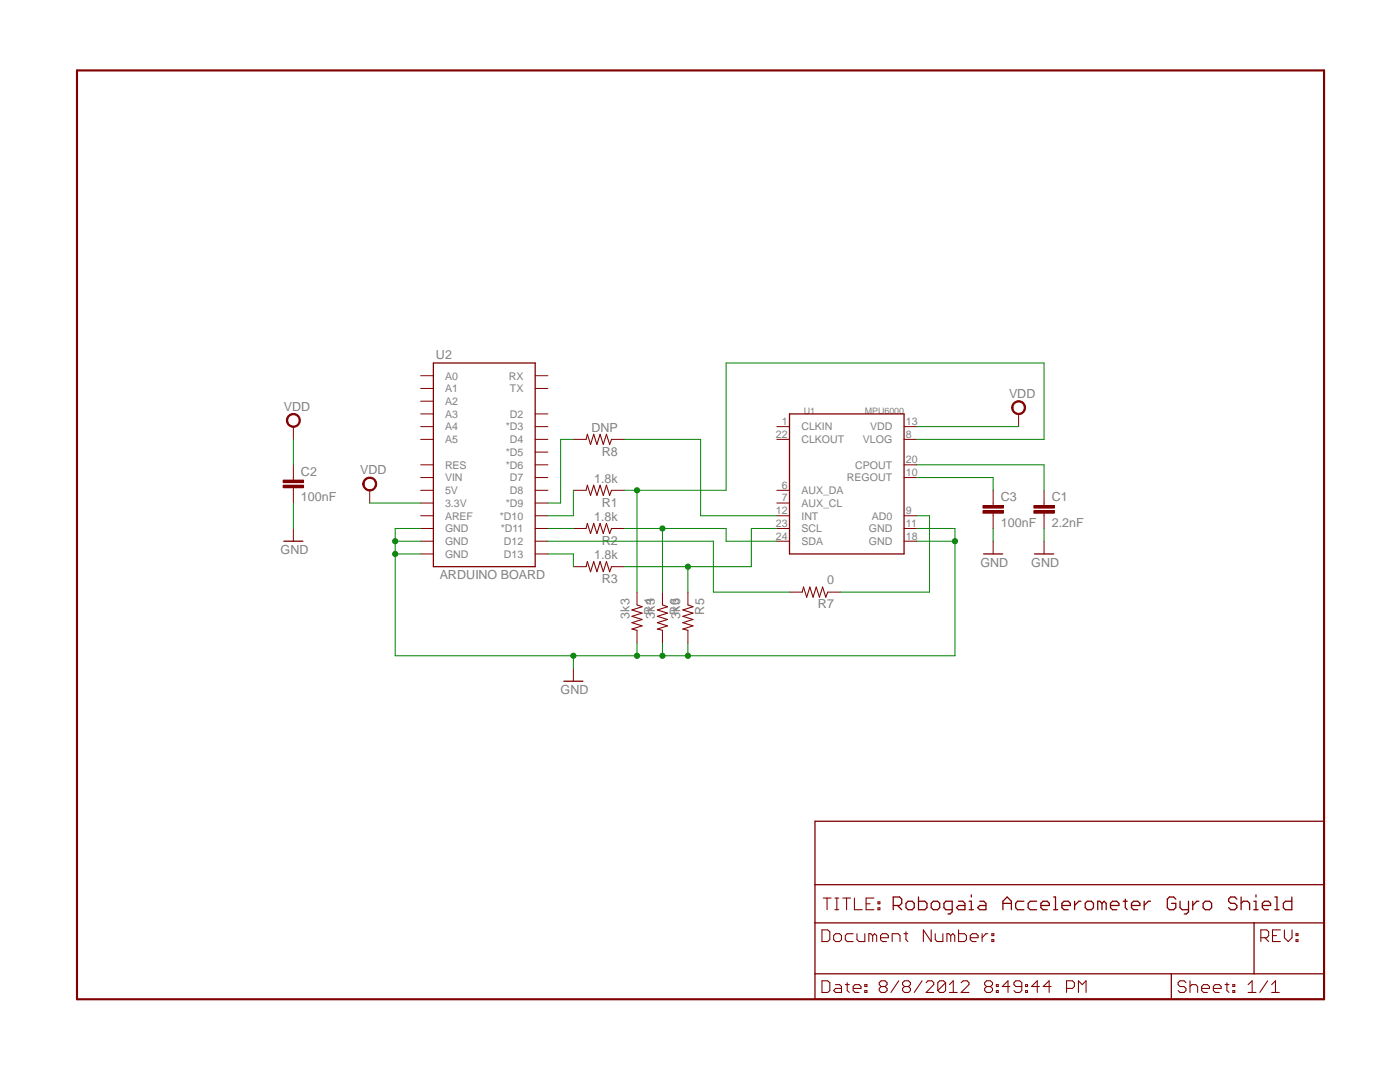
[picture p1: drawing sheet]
<svg xmlns="http://www.w3.org/2000/svg" width="279mm" height="216mm" viewBox="0 0 279 216" stroke-linecap="round" stroke-linejoin="round" font-family="sans-serif">
<path d="M86.5 72.4h20.3v40.7h-20.3zM157.6 82.6h22.8v27.9h-22.8zM112.5 135.9h3.8" fill="none" stroke="#800000" stroke-width=".25"/>
<g fill="none" stroke="#800000" stroke-width=".2">
<path d="M83.9 75h2.6M83.9 77.5h2.6M106.8 75h2.5M106.8 77.5h2.5M83.9 85.1h2.6M83.9 92.8h2.6M83.9 87.7h2.6M83.9 95.3h2.6M83.9 97.8h2.6M83.9 82.6h2.6M83.9 80.1h2.6M106.8 85.1h2.5"/>
<path d="M106.8 92.8h2.5M106.8 87.7h2.5M106.8 95.3h2.5M106.8 97.8h2.5M106.8 82.6h2.5M106.8 90.2h2.5M155 85.1h2.6M155 87.7h2.6M155 97.8h2.6M180.4 85.1h2.6M180.4 92.8h2.6M180.4 87.7h2.6"/>
<path d="M180.4 95.3h2.6M83.9 108h2.6M83.9 102.9h2.6M83.9 105.5h2.6M83.9 100.4h2.6M83.9 110.5h2.6M106.8 108h2.5M106.8 102.9h2.5M106.8 105.5h2.5M106.8 100.4h2.5M106.8 110.5h2.5M155 108h2.6"/>
<path d="M155 102.9h2.6M155 105.5h2.6M155 100.4h2.6M180.4 108h2.6M180.4 102.9h2.6M180.4 105.5h2.6M114.4 133.4v2.5"/>
</g>
<path d="M72.7 95.7a1.4 1.4 0 0 1 2.3 .1 1.4 1.4 0 0 1-.8 2.1 1.4 1.4 0 0 1-1.8-1.3h.2a1.14 1.14 0 0 1 1.5-1.1 1.14 1.14 0 0 1 .6 1.8 1.14 1.14 0 0 1-1.8 0l-.3-.7h-.2z" fill-rule="evenodd" fill="#800000"/>
<path d="M72.7 95.7a1.4 1.4 0 0 1 2.3 .1 1.4 1.4 0 0 1-.8 2.1 1.4 1.4 0 0 1-1.8-1.3h.2a1.14 1.14 0 0 1 1.5-1.1 1.14 1.14 0 0 1 .6 1.8 1.14 1.14 0 0 1-1.8 0l-.3-.7h-.2zM73.8 97.8v2.6" fill="none" stroke="#800000" stroke-width=".2"/>
<path d="M202.2 80.4a1.4 1.4 0 0 1 2.3 .2 1.4 1.4 0 0 1-.8 2.1 1.4 1.4 0 0 1-1.8-1.4h.2a1.13 1.13 0 0 1 1.6-1 1.13 1.13 0 0 1 .4 1.8 1.13 1.13 0 0 1-1.9-.4l-.1-.4h-.2z" fill-rule="evenodd" fill="#800000"/>
<path d="M202.2 80.4a1.4 1.4 0 0 1 2.3 .2 1.4 1.4 0 0 1-.8 2.1 1.4 1.4 0 0 1-1.8-1.4h.2a1.13 1.13 0 0 1 1.6-1 1.13 1.13 0 0 1 .4 1.8 1.13 1.13 0 0 1-1.9-.4l-.1-.4h-.2zM203.3 82.6v2.5M208.4 100.4v.5M208.4 102.4v.5" fill="none" stroke="#800000" stroke-width=".2"/>
<path d="M206.3 101.9h4.1v.5h-4.1z" fill-rule="evenodd" fill="#800000"/>
<path d="M206.3 101.9h4.1v.5h-4.1z" fill="none" stroke="#800000" stroke-width=".2"/>
<path d="M206.3 100.9h4.1v.5h-4.1z" fill-rule="evenodd" fill="#800000"/>
<path d="M58.5 95.3v.5M58.5 97.3v.5M208.4 97.8v2.6M206.3 100.9h4.1v.5h-4.1zM208.4 102.9v2.6M208.4 108v2.5" fill="none" stroke="#800000" stroke-width=".2"/>
<path d="M206.5 110.5h3.8" fill="none" stroke="#800000" stroke-width=".25"/>
<path d="M56.5 96.8h4.1v.5h-4.1z" fill-rule="evenodd" fill="#800000"/>
<path d="M56.5 96.8h4.1v.5h-4.1z" fill="none" stroke="#800000" stroke-width=".2"/>
<path d="M56.5 95.8h4.1v.5h-4.1z" fill-rule="evenodd" fill="#800000"/>
<path d="M56.5 95.8h4.1v.5h-4.1zM58.5 92.8v2.5M58.5 97.8v2.6M58.5 105.5v2.5" fill="none" stroke="#800000" stroke-width=".2"/>
<path d="M56.6 108h3.9" fill="none" stroke="#800000" stroke-width=".25"/>
<path d="M57.5 83a1.4 1.4 0 0 1 2.2 .1 1.4 1.4 0 0 1-.8 2.1 1.4 1.4 0 0 1-1.8-1.3h.3a1.15 1.15 0 0 1 1.6-1.1 1.15 1.15 0 0 1 .4 1.9 1.15 1.15 0 0 1-1.9-.4l-.1-.4h-.3z" fill-rule="evenodd" fill="#800000"/>
<path d="M57.5 83a1.4 1.4 0 0 1 2.2 .1 1.4 1.4 0 0 1-.8 2.1 1.4 1.4 0 0 1-1.8-1.3h.3a1.15 1.15 0 0 1 1.6-1.1 1.15 1.15 0 0 1 .4 1.9 1.15 1.15 0 0 1-1.9-.4l-.1-.4h-.3zM58.5 85.1v2.6M198.2 100.4v.5M198.2 102.4v.5" fill="none" stroke="#800000" stroke-width=".2"/>
<path d="M196.2 101.9h4v.5h-4z" fill-rule="evenodd" fill="#800000"/>
<path d="M196.2 101.9h4v.5h-4z" fill="none" stroke="#800000" stroke-width=".2"/>
<path d="M196.2 100.9h4v.5h-4z" fill-rule="evenodd" fill="#800000"/>
<g fill="none" stroke="#800000" stroke-width=".2">
<path d="M114.4 97.8h2.6M114.4 87.7h2.6M122 97.8h2.6M122 87.7h2.6M198.2 97.8v2.6M114.4 105.5h2.6M114.4 113.1h2.6M122 105.5h2.6M122 113.1h2.6M127.1 118.2v2.5M132.2 118.2v2.5M137.3 118.2v2.5"/>
<path d="M157.6 118.2h2.5M165.2 118.2h2.5M196.2 100.9h4v.5h-4zM198.2 102.9v2.6M198.2 108v2.5M127.1 125.8v2.5M132.2 125.8v2.5M137.3 125.8v2.5"/>
</g>
<g fill="none" stroke="#800000" stroke-width=".25">
<path d="M196.3 110.5h3.8M162.6 163.9h101.6v35.5h-101.6zM162.6 176.5h101.6M183.3 179v2.5h1.3l.4-.4v-.8l-.4-.5h-1.3M191.3 179.8h.9l.4 .5v1.2h-1.3l-.4-.4 .4-.4h1.3M193.4 179.8h.4v1.7M193.8 178.6v.4M195.5 179.8h.8l.5 .5v1.2h-1.3l-.4-.4 .4-.4h1.3M204.3 179.8h-1.2l-.4 .5v.8l.4 .4h1.2M206.9 179.8h-1.3l-.4 .5v.8l.4 .4h1.3M210.3 179h.4v2.5M214.5 179.8v1.7"/>
<path d="M215.7 179.8h-.4l-.8 .9M224.2 179.8h.8M224.6 179.4v1.7l.4 .4M228.3 179.8v1.7M229.6 179.8h-.4l-.9 .9M234.7 179.4l-.5-.4h-.8l-.4 .4v1.7l.4 .4h.8l.5-.4v-.8h-.9M235.5 179.8v1.3l.4 .4h1.3M237.2 179.8v2.1l-.4 .5h-.5M238 179.8v1.7M239.3 179.8h-.5l-.8 .9M246.8 179.4l-.4-.4h-.8l-.4 .4v.4l.4 .5h.8l.4 .4v.4l-.4 .4h-.8l-.4-.4M247.7 179v2.5"/>
<path d="M250.2 179.8h.5v1.7M250.7 178.6v.4M254.4 179h.4v2.5M257.8 179v2.5h-1.3l-.4-.4v-.8l.4-.5h1.3M162.6 184.1h101.6M162.6 194.3h101.6M178.3 180.7h1.2l.5-.4v-.9l-.5-.4h-1.2v2.5M179.1 180.7l.9 .8M180.8 180.3l.4-.5h.8l.5 .5v.8l-.5 .4h-.8l-.4-.4zM185.8 180.3l.5-.5h.8l.4 .5v.8l-.4 .4h-.8l-.5-.4zM190 181.5h-1.2l-.4-.4v-.8l.4-.5h1.2v2.1l-.4 .5h-.4M193.4 181.5h.9"/>
<path d="M200.2 181.5v-1.7l.8-.8 .8 .8v1.7M200.2 180.3h1.6M207.7 180.7h1.7v-.4l-.4-.5h-.8l-.5 .5v.8l.5 .4h.8M210.3 181.5h.8M211.9 180.7h1.7v-.4l-.4-.5h-.9l-.4 .5v.8l.4 .4h.9M216.6 180.3l.4-.5h.8l.4 .5v.8l-.4 .4h-.8l-.4-.4zM219.9 180.3l-.4-.5h-.4v1.7M219.9 180.3v1.2M219.9 180.3l.4-.5 .5 .5v1.2M221.6 180.7h1.7v-.4l-.4-.5h-.9l-.4 .5v.8l.4 .4h.9M225.8 180.7h1.7v-.4l-.4-.5h-.9l-.4 .5v.8l.4 .4h.9M233.8 194.3v5.1"/>
<path d="M240.1 180.3l.4-.5h.9l.4 .5v.8l-.4 .4h-.9l-.4-.4zM247.7 180.3l.4-.5h.9l.4 .5v1.2M250.2 181.5h.9M250.3 184.1v10.2M251.9 180.7h1.7v-.4l-.4-.5h-.9l-.4 .5v.8l.4 .4h.9M254.4 181.5h.9"/>
</g>
<g fill="none" stroke="#800000" stroke-width=".21">
<path d="M117 97.8l.2-1 .7 2 .6-2 .6 2 .7-2 .6 2 .6-2 .7 2 .3-1M117 87.7l.2-1 .7 2 .6-2 .6 2 .7-2 .6 2 .6-2 .7 2 .3-1M117 105.5l.2-1.1 .7 2.1 .6-2.1 .6 2.1 .7-2.1 .6 2.1 .6-2.1 .7 2.1 .3-1M117 113.1l.2-1 .7 2 .6-2 .6 2 .7-2 .6 2 .6-2 .7 2 .3-1M160.1 118.2l.3-1.1 .6 2.1 .6-2.1 .7 2.1 .6-2.1 .6 2.1 .7-2.1 .6 2.1 .4-1M127.1 120.7l1 .4-2 .6 2 .6-2 .7 2 .6-2 .6 2 .7-2 .6 1 .3M132.2 120.7l1 .4-2 .6 2 .6-2 .7 2 .6-2 .6 2 .7-2 .6 1 .3M137.3 120.7l1 .4-2 .6 2 .6-2 .7 2 .6-2 .6 2 .7-2 .6 1 .3M164.3 179.2h1.6M165.1 179.2v2.3M166.6 179.2h.8M167 179.2v2.3"/>
<path d="M168.2 179.2h1.6M169 179.2v2.3M170.5 179.2v2.3h1.6M174.4 179.2h-1.6v2.3h1.6M175.2 180h.4v.3h-.4zM164 185.5h1.2l.4 .4v1.6l-.4 .4h-1.2zM164 195.7h1.2l.4 .4v1.6l-.4 .3h-1.2zM166.4 186.7l.4-.4h.8l.3 .4v.8l-.3 .4h-.8l-.4-.4zM166.6 181.5h.8M166.8 196.5h.8l.3 .3v1.2h-1.1l-.4-.3 .4-.5h1.1M168.7 196.5h.8M169.1 196.1v1.6l.4 .3"/>
<path d="M170.3 197.2h1.5v-.4l-.4-.3h-.8l-.3 .3v.9l.3 .3h.8M170.3 186.3h-1.2l-.4 .4v.8l.4 .4h1.2M171 186.3v1.2l.4 .4h1.2v-1.6M172.6 197.7h.4v.3h-.4zM172.6 196.5h.4v.3h-.4zM172.8 180.3h.9M174.2 186.7l-.4-.4h-.4v1.6M174.2 186.7v1.2M174.2 186.7l.3-.4 .5 .4v1.2M175.2 181.1h.4v.4h-.4zM175.7 187.1h1.6v-.4l-.4-.4h-.8l-.4 .4v.8l.4 .4h.8M175.9 196.8l-.4 .4v.5l.4 .3h.7l.4-.3v-.5l-.4-.4"/>
<path d="M175.9 196.8l-.4-.3v-.4l.4-.4h.7l.4 .4v.4l-.4 .3M175.9 196.8h.7M178.1 187.9v-1.6h1.1l.4 .4v1.2M179.4 195.7l-1.6 2.3M180.4 186.3h.8M180.5 196.8l-.4 .4v.5l.4 .3h.8l.4-.3v-.5l-.4-.4M180.5 196.8l-.4-.3v-.4l.4-.4h.8l.4 .4v.4l-.4 .3M180.5 196.8h.8M180.8 185.9v1.6l.4 .4M184 195.7l-1.5 2.3M184.8 196.1l.4-.4h.8l.4 .4v.4l-1.6 1.5h1.6M185.8 185.5v2.4l-1.5-2.4v2.4"/>
<path d="M186.6 186.3v1.2l.4 .4h1.2v-1.6M188.7 196.1v1.6l-.4 .3h-.8l-.3-.3M188.7 196.1l-.4-.4h-.8l-.3 .4v1.6M188.7 196.1l-1.5 1.6M189.5 198h1.6M189.5 196.5l.7-.8v2.3M189.7 186.7l-.3-.4h-.4v1.6M189.7 186.7v1.2M189.7 186.7l.5-.4 .3 .4v1.2M191.3 185.5v2.4h1.2l.4-.4v-.8l-.4-.4h-1.2M191.8 196.1l.4-.4h.8l.4 .4v.4l-1.6 1.5h1.6M193.6 187.1h1.6v-.4l-.4-.4h-.7l-.5 .4v.8l.5 .4h.7"/>
<path d="M196 186.3v1.6M196.9 196.8l-.4 .4v.5l.4 .3h.8l.4-.3v-.5l-.4-.4M196.9 196.8l-.4-.3v-.4l.4-.4h.8l.4 .4v.4l-.4 .3M196.9 196.8h.8M197.1 186.3h-.3l-.8 .8M198 187.5h.3v.4h-.3zM198 186.3h.3v.4h-.3zM198.8 197.7h.4v.3h-.4zM198.8 196.5h.4v.3h-.4zM201.5 196.8h-1.5l1.2-1.1v2.3M203.9 196.8h-1.2l-.3-.3v-.4l.3-.4h.8l.4 .4v1.6l-.4 .3h-.8l-.3-.3M204.7 197.7h.4v.3h-.4z"/>
<path d="M204.7 196.5h.4v.3h-.4zM207.4 196.8h-1.5l1.1-1.1v2.3M209.8 196.8h-1.6l1.2-1.1v2.3M212.9 197.2h1.1l.4-.4v-.7l-.4-.4h-1.1v2.3M215.2 198v-2.3l.8 .8 .7-.8v2.3M236.7 196.1l-.4-.4h-.8l-.4 .4v.4l.4 .3h.8l.4 .4v.5l-.4 .3h-.8l-.4-.3M237.5 196.8l.4-.3h.7l.4 .3v1.2M237.5 195.7v2.3M239.8 197.2h1.6v-.4l-.4-.3h-.8l-.4 .3v.9l.4 .3h.8M242.1 197.2h1.6v-.4l-.4-.3h-.8l-.4 .3v.9l.4 .3h.8M244.5 196.5h.8M244.9 196.1v1.6l.4 .3"/>
<path d="M246 197.7h.4v.3h-.4zM246 196.5h.4v.3h-.4zM249.1 198h1.6M249.1 196.5l.8-.8v2.3M251.6 187.1h1.2l.4-.4v-.8l-.4-.4h-1.2v2.4M252.4 187.1l.8 .8M253 195.7l-1.6 2.3M253.8 198h1.5M253.8 196.5l.8-.8v2.3M254 186.7h.8M255.5 185.5h-1.5v2.4h1.5M256.3 185.5v1.6l.8 .8 .8-.8v-1.6"/>
<path d="M258.7 187.5h.3v.4h-.3zM258.7 186.3h.3v.4h-.3z"/>
</g>
<path d="M15.4 14.1h248.8v185.3h-248.8z" fill="none" stroke="#800000" stroke-width=".42"/>
<path d="M78.9 108h5M78.9 110.5h5M83.9 105.5h-5v25.4h111.7v-25.4h-7.6M183 108h7.6M114.4 130.9v2.5" fill="none" stroke="#008000" stroke-width=".2"/>
<circle cx="114.4" cy="130.9" r=".51" fill="#008000"/>
<circle cx="114.4" cy="130.9" r=".51" fill="none" stroke="#008000" stroke-width=".2"/>
<circle cx="78.9" cy="108" r=".51" fill="#008000"/>
<circle cx="78.9" cy="108" r=".51" fill="none" stroke="#008000" stroke-width=".2"/>
<circle cx="78.9" cy="110.5" r=".51" fill="#008000"/>
<circle cx="78.9" cy="110.5" r=".51" fill="none" stroke="#008000" stroke-width=".2"/>
<circle cx="190.6" cy="108" r=".51" fill="#008000"/>
<g fill="none" stroke="#008000" stroke-width=".2">
<path d="M127.1 128.3v2.6"/>
<circle cx="190.6" cy="108" r=".51"/>
</g>
<circle cx="127.1" cy="130.9" r=".51" fill="#008000"/>
<g fill="none" stroke="#008000" stroke-width=".2">
<path d="M132.2 128.3v2.6"/>
<circle cx="127.1" cy="130.9" r=".51"/>
</g>
<circle cx="132.2" cy="130.9" r=".51" fill="#008000"/>
<g fill="none" stroke="#008000" stroke-width=".2">
<path d="M137.3 128.3v2.6"/>
<circle cx="132.2" cy="130.9" r=".51"/>
</g>
<circle cx="137.3" cy="130.9" r=".51" fill="#008000"/>
<g fill="none" stroke="#008000" stroke-width=".2">
<path d="M58.5 87.7v5.1M183 85.1h20.3M58.5 100.4v5.1M73.8 100.4h10.1M137.3 113.1v5.1M155 105.5h-5.1v7.6h-25.3M198.2 105.5v2.5M208.4 105.5v2.5"/>
<circle cx="137.3" cy="130.9" r=".51"/>
</g>
<circle cx="137.3" cy="113.1" r=".51" fill="#008000"/>
<g fill="none" stroke="#008000" stroke-width=".2">
<path d="M183 92.8h25.4v5M124.6 105.5h20.3v2.5h10.1M132.2 105.5v12.7"/>
<circle cx="137.3" cy="113.1" r=".51"/>
</g>
<circle cx="132.2" cy="105.5" r=".51" fill="#008000"/>
<g fill="none" stroke="#008000" stroke-width=".2">
<path d="M127.1 97.8v20.4M183 87.7h25.4v-15.3h-63.5v25.4h-20.3"/>
<circle cx="132.2" cy="105.5" r=".51"/>
</g>
<circle cx="127.1" cy="97.8" r=".51" fill="#008000"/>
<g fill="none" stroke="#008000" stroke-width=".2">
<path d="M114.4 97.8v5.1h-5.1M114.4 87.7h-2.5v12.7h-2.6M124.6 87.7h15.2v15.2h15.2M183 95.3h15.2v2.5M109.3 108h33.1v10.2h15.2M109.3 110.5h5.1v2.6M109.3 105.5h5.1M183 102.9h2.5v15.3h-17.8"/>
<circle cx="127.1" cy="97.8" r=".51"/>
</g>
<g font-size="2.5" fill="#808080">
<text x="87" y="71.7">U2</text>
<text x="56.6" y="82">VDD</text>
<text x="201.4" y="79.4">VDD</text>
<text x="118" y="86.1">DNP</text>
<text x="60.1" y="94.9">C2</text>
<text x="71.9" y="94.7">VDD</text>
<text x="120.1" y="91">R8</text>
<text x="60.1" y="100">100nF</text>
<text x="118.6" y="96.3">1.8k</text>
<text x="120.1" y="101.1">R1</text>
<text x="199.7" y="100">C3</text>
<text x="209.9" y="100">C1</text>
<text x="118.6" y="103.9">1.8k</text>
<text x="199.7" y="105.1">100nF</text>
<text x="209.9" y="105.1">2.2nF</text>
<text x="56" y="110.5">GND</text>
<text x="118.6" y="111.5">1.8k</text>
<text x="120.1" y="108.8">R2</text>
<text x="195.7" y="113.1">GND</text>
<text x="205.8" y="113.1">GND</text>
<text x="87.8" y="115.6">ARDUINO BOARD</text>
<text x="120.1" y="116.3">R3</text>
<text x="165.1" y="116.6">0</text>
<text x="125.6" y="123.5" transform="rotate(-90 125.6 123.5)">3k3</text>
<text x="130.4" y="122.6" transform="rotate(-90 130.4 122.6)">R4</text>
<text x="130.7" y="123.5" transform="rotate(-90 130.7 123.5)">3k3</text>
<text x="135.5" y="122.6" transform="rotate(-90 135.5 122.6)">R6</text>
<text x="135.8" y="123.5" transform="rotate(-90 135.8 123.5)">3k3</text>
<text x="140.5" y="122.6" transform="rotate(-90 140.5 122.6)">R5</text>
<text x="163.2" y="121.4">R7</text>
<text x="111.9" y="138.5">GND</text>
</g>
<g font-size="2.1" fill="#808080">
<text x="88.8" y="75.7">A0</text>
<text x="101.6" y="75.7">RX</text>
<text x="88.8" y="78.3">A1</text>
<text x="88.8" y="80.8">A2</text>
<text x="88.8" y="83.4">A3</text>
<text x="101.8" y="78.3">TX</text>
<text x="101.8" y="83.4">D2</text>
<text x="88.8" y="85.9">A4</text>
<text x="88.8" y="88.4">A5</text>
<text x="101" y="85.9">*D3</text>
<text x="101.8" y="88.4">D4</text>
<text x="154.9" y="87.3">22</text>
<text x="156" y="84.8">1</text>
<text x="159.9" y="88.4">CLKOUT</text>
<text x="159.9" y="85.9">CLKIN</text>
<text x="172.2" y="88.4">VLOG</text>
<text x="173.7" y="85.9">VDD</text>
<text x="180.8" y="84.8">13</text>
<text x="180.8" y="87.3">8</text>
<text x="88.8" y="93.5">RES</text>
<text x="101" y="91">*D5</text>
<text x="101" y="93.5">*D6</text>
<text x="170.7" y="93.5">CPOUT</text>
<text x="180.8" y="92.4">20</text>
<text x="180.8" y="95">10</text>
<text x="88.8" y="96.1">VIN</text>
<text x="88.8" y="98.6">5V</text>
<text x="88.8" y="101.1">3.3V</text>
<text x="101" y="101.1">*D9</text>
<text x="101.8" y="96.1">D7</text>
<text x="101.8" y="98.6">D8</text>
<text x="156" y="97.5">6</text>
<text x="156" y="100">7</text>
<text x="159.9" y="98.6">AUX_DA</text>
<text x="159.9" y="101.1">AUX_CL</text>
<text x="169" y="96.1">REGOUT</text>
<text x="88.8" y="103.7">AREF</text>
<text x="88.8" y="106.2">GND</text>
<text x="99.8" y="103.7">*D10</text>
<text x="99.9" y="106.2">*D11</text>
<text x="154.9" y="102.6">12</text>
<text x="154.9" y="107.7">24</text>
<text x="154.9" y="105.1">23</text>
<text x="159.9" y="103.7">INT</text>
<text x="159.9" y="106.2">SCL</text>
<text x="173.4" y="106.2">GND</text>
<text x="174" y="103.7">AD0</text>
<text x="180.8" y="107.7">18</text>
<text x="180.8" y="105.1">11</text>
<text x="180.8" y="102.6">9</text>
<text x="88.8" y="108.8">GND</text>
<text x="88.8" y="111.3">GND</text>
<text x="100.6" y="108.8">D12</text>
<text x="100.6" y="111.3">D13</text>
<text x="159.9" y="108.8">SDA</text>
<text x="173.4" y="108.8">GND</text>
</g>
<g font-size="1.8" fill="#808080">
<text x="160.4" y="82.6">U1</text>
<text x="172.6" y="82.6">MPU6000</text>
</g>
</svg>
